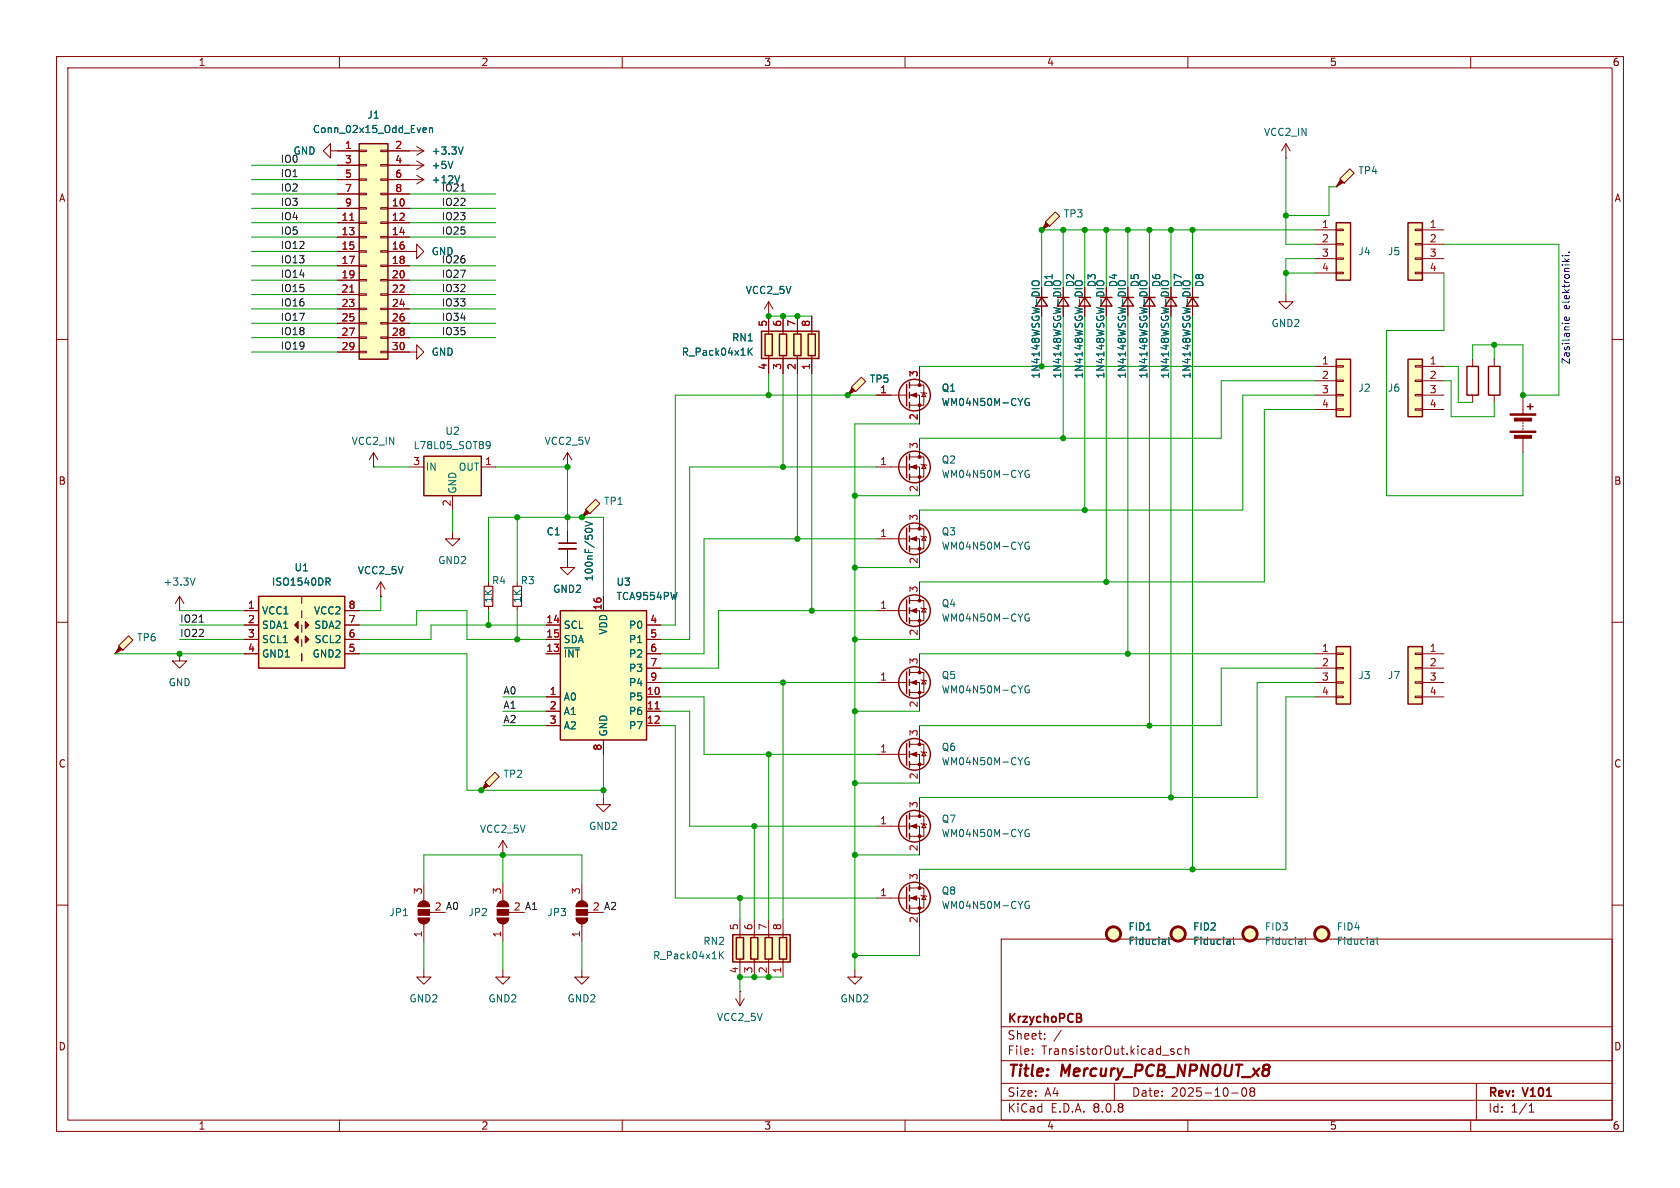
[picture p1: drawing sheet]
<svg xmlns="http://www.w3.org/2000/svg" width="297mm" height="210mm" viewBox="0 0 297 210" stroke-linecap="round" stroke-linejoin="round" font-family="sans-serif">
<g fill="none" stroke="#840000" stroke-width=".18">
<path d="M10 10h277v190h-277zM12 12h273v186h-273zM60 10v2M110 10v2M160 10v2M210 10v2M260 10v2M58.4 26.7v-1.3l-1.3 1.3 1.3 1.2v-1.2h1.3M72.4 31.8h2.5M73.7 31l1.2 .8M74.9 31.8l-1.2 .7M72.4 44.5h1.3v1.2l1.2-1.2-1.2-1.3v1.3"/>
<path d="M10 60h2M72.4 62.2h1.3v-1.2l1.2 1.2-1.2 1.3v-1.3M285 60h2M10 110h2M285 110h2M88.2 159.6a1.02 1.02 0 0 1 1.1-.3 1.02 1.02 0 0 1 .6 1h-2zM88.9 151.1h.1M88.9 148.6v2.5M88.9 156.2v3.1M88.9 148.6l-.8 1.3M88.9 148.6l.8 1.3M10 160h2"/>
<path d="M87.9 162.3h2a1.02 1.02 0 0 1-1 1 1.02 1.02 0 0 1-1-1zM88.9 163.3v3.1M89.9 161.3h.3M177 166h108v32h-108zM285 160h2M60 198v2M110 198v2M160 198v2M177 194.5h108M177 191.5h108M177 187.5h108M177 181.5h108"/>
<path d="M182.5 186.3v.1M182.5 185.5v.1M184.7 183.6v.1M184.7 182.8v.1M187.6 182.1l-1.3 2M197 191.5v3M207.2 185.9l.3 .1 .1 .2-.2 .2h-.3M207.2 185.4l.3 .1M208.9 185.5l-.4-.1-.3 .3v.4l.1 .2h.6M209.5 185.5l.2-.1 .4 .1 .1 .9M209.5 184.9v1.5M210 198v2"/>
<path d="M217.7 193.2h1.2M219.7 192.4a.81 .81 0 0 0 .3 1.4l.2-.1 .2-.5-.2-.8M221 192.4v.3l.2 .2M221.2 192.9l-.2 .3v.5l.2 .1 .5-.1 .1-.2-.1-.4-.2-.2M221.2 192.9h.3M221.7 192.4l.1 .3-.3 .2M260 198v2M261 191.5v6.5M270.3 196.6h.9M270.3 195.5l.4-.4v1.5"/>
</g>
<g fill="#840000" stroke="#840000" stroke-width=".18">
<path d="M87.9 162.3h2a1.02 1.02 0 0 1-1 1 1.02 1.02 0 0 1-1-1z"/>
<path d="M87.9 160.8h2v1h-2z"/>
<path d="M88.2 159.6a1.02 1.02 0 0 1 1.1-.3 1.02 1.02 0 0 1 .6 1h-2z"/>
</g>
<path d="M183.1 52.6h2.1M184.1 52.6l1.1 1.5h-2.1zM186.9 52.6h2.1M188 52.6l1 1.5h-2.1zM190.8 52.6h2M191.8 52.6l1 1.5h-2zM198.4 52.6h2M199.4 52.6l1 1.5h-2z" fill="none" stroke="#840000" stroke-width=".25"/>
<path d="M81.3 31.1l-.5 1.2M182.5 49.8a.81 .81 0 0 1 1.2 .1 .43 .43 0 0 1-.4 .6h-.4a.42 .42 0 0 1-.4-.2 .42 .42 0 0 1 0-.5zM186.7 49.6h.4a.42 .42 0 0 1 .4 .5 .42 .42 0 0 1-.4 .4h-.4M190.5 49.6h.4a.42 .42 0 0 1 .5 .5 .42 .42 0 0 1-.5 .4h-.4M198.1 49.6h.4a.42 .42 0 0 1 .5 .5 .42 .42 0 0 1-.5 .4h-.4" fill="none" stroke="#006464" stroke-width=".18"/>
<path d="M150.5 68.5l1.8-1.8 .7 .7-1.7 1.8z" fill="#ffffc2"/>
<path d="M150.6 68.6l.5 .5-1.2 .8z" fill="#840000" stroke="#840000" stroke-width=".18"/>
<path d="M149.9 69.9h.1M150.5 68.5l1.8-1.8 .7 .7-1.7 1.8zM106.7 141v1.2h1.2l-1.2 1.3-1.3-1.3h1.3" fill="none" stroke="#840000" stroke-width=".18"/>
<path d="M85.7 138.3l1.8-1.8 .8 .8-1.8 1.8z" fill="#ffffc2"/>
<g fill="#840000" stroke="#840000" stroke-width=".18">
<path d="M85.9 138.4l.5 .5-1.3 .8z"/>
<path d="M161 108l1.1-.4v.7z"/>
<path d="M161 95.3l1.1-.4v.7z"/>
<path d="M161 82.6l1.1-.4v.7z"/>
<path d="M161 69.9l1.1-.4v.7z"/>
<circle cx="162.6" cy="109.7" r=".25"/>
<circle cx="162.6" cy="106.2" r=".25"/>
<circle cx="162.6" cy="97" r=".25"/>
<circle cx="162.6" cy="93.5" r=".25"/>
<circle cx="162.6" cy="84.3" r=".25"/>
<circle cx="162.6" cy="80.8" r=".25"/>
<circle cx="162.6" cy="71.6" r=".25"/>
<circle cx="162.6" cy="68.1" r=".25"/>
</g>
<g fill="none" stroke="#840000" stroke-width=".18">
<path d="M154.9 69.9h5.4M160.8 69.9h1.8v5M160.8 68.1h2.5v3.5h-2.5M162.6 64.8v3.3M162.6 77.5v3.3M162.8 69.3l.1 .2h.8l.1 .1M163.3 69.5l.4 .6h-.8zM154.9 95.3h5.4M154.9 82.6h5.4M160.8 95.3h1.8v5M160.8 93.5h2.5v3.5h-2.5M160.8 82.6h1.8v5"/>
<path d="M160.8 80.8h2.5v3.5h-2.5M162.6 90.2v3.3M162.8 94.7l.1 .2h.8l.1 .1M162.8 82l.1 .2h.8l.1 .1M163.3 94.9l.4 .6h-.8zM163.3 82.2l.4 .6h-.8zM154.9 108h5.4M160.8 108h1.8v5M160.8 106.2h2.5v3.5h-2.5M162.6 102.9v3.3M162.8 107.4l.1 .2h.8l.1 .1M163.3 107.6l.4 .6h-.8z"/>
<path d="M85.1 139.7h.1M85.7 138.3l1.8-1.8 .8 .8-1.8 1.8z"/>
</g>
<g fill="none" stroke="#840000" stroke-width=".25">
<path d="M160.3 67.9v3.9M160.8 67.6v1M160.8 69.3v1.1M160.8 71.1v1M160.3 80.6v3.9M160.3 93.3v3.9M160.8 80.3v1M160.8 82v1.1M160.8 83.8v1M160.8 93v1M160.8 94.7v1.1M160.8 96.5v1"/>
<path d="M160.3 106v3.9M160.8 105.7v1M160.8 107.4v1.1M160.8 109.2v1"/>
<circle cx="161.7" cy="69.8" r="2.79"/>
<circle cx="161.7" cy="82.5" r="2.79"/>
<circle cx="161.7" cy="95.2" r="2.79"/>
<circle cx="161.7" cy="107.9" r="2.79"/>
</g>
<path d="M181.9 70.5a.59 .59 0 0 0-.7 .6 .59 .59 0 0 0 .7 .5l.1-.4h-.3M181.9 83.2a.59 .59 0 0 0-.7 .6 .59 .59 0 0 0 .7 .5l.1-.4h-.3M181.9 95.9a.59 .59 0 0 0-.7 .6 .59 .59 0 0 0 .7 .5l.1-.4h-.3M181.9 108.6a.59 .59 0 0 0-.7 .6 .59 .59 0 0 0 .7 .5l.1-.4h-.3" fill="none" stroke="#006464" stroke-width=".18"/>
<path d="M248.9 39.4h2.6v10.1h-2.6z" fill="#ffffc2"/>
<g fill="none" stroke="#840000" stroke-width=".18">
<path d="M250.2 48.1h1.3v.3h-1.3zM250.2 45.6h1.3v.2h-1.3zM250.2 43.1h1.3v.2h-1.3zM250.2 40.5h1.3v.3h-1.3zM251.5 40.6h3.8M251.5 43.2h3.8M251.5 45.7h3.8M251.5 48.3h3.8M160.8 118.9h2.5v3.5h-2.5M162.6 115.6v3.3M154.9 133.4h5.4M154.9 120.7h5.4"/>
<path d="M160.8 133.4h1.8v5M160.8 131.6h2.5v3.5h-2.5M160.8 120.7h1.8v5M162.6 128.3v3.3M162.8 132.8l.1 .2h.8l.1 .1M162.8 120.1l.1 .2h.8l.1 .1M163.3 133l.4 .6h-.8zM163.3 120.3l.4 .6h-.8zM154.9 158.8h5.4M160.8 158.8h1.8v5M160.8 157h2.5v3.5h-2.5M162.6 153.7v3.3"/>
<path d="M162.8 158.2l.1 .2h.8l.1 .1M163.3 158.4l.4 .6h-.8z"/>
</g>
<g fill="none" stroke="#840000" stroke-width=".25">
<path d="M248.9 39.4h2.6v10.1h-2.6zM160.3 118.7v3.9M160.8 118.4v1M160.3 131.4v3.9M160.8 120.1v1.1M160.8 121.9v1M160.8 131.1v1M160.8 132.8v1.1M160.8 134.6v1M160.3 156.8v3.9M160.8 156.5v1M160.8 158.2v1.1"/>
<path d="M160.8 160v1"/>
<circle cx="161.7" cy="133.3" r="2.79"/>
<circle cx="161.7" cy="120.6" r="2.79"/>
<circle cx="161.7" cy="158.7" r="2.79"/>
</g>
<g fill="#ffffc2" stroke="#ffffc2" stroke-width=".18">
<circle cx="208.3" cy="165.1" r="1.27"/>
<circle cx="196.8" cy="165.1" r="1.27"/>
<circle cx="233.7" cy="165.1" r="1.27"/>
<circle cx="221" cy="165.1" r="1.27"/>
</g>
<g fill="none" stroke="#840000" stroke-width=".51">
<circle cx="196.8" cy="165.1" r="1.27"/>
<circle cx="208.3" cy="165.1" r="1.27"/>
<circle cx="221" cy="165.1" r="1.27"/>
<circle cx="233.7" cy="165.1" r="1.27"/>
</g>
<g fill="none" stroke="#006464" stroke-width=".18">
<path d="M181.9 134a.59 .59 0 0 0-.7 .6 .59 .59 0 0 0 .7 .5l.1-.4h-.3M181.9 121.3a.59 .59 0 0 0-.7 .6 .59 .59 0 0 0 .7 .5l.1-.4h-.3M181.9 159.4a.59 .59 0 0 0-.7 .6 .59 .59 0 0 0 .7 .5l.1-.4h-.3M206 166.2v.7M206 166.9h-.1M206 166.4l-.1 .1M206.6 165.7v1.1l.2 .1M217.4 166.2l.1 .7M217.5 166.9h-.2M217.5 166.4l-.2 .1M218.1 165.7v1.1l.1 .1M230.1 166.2l.1 .7"/>
<path d="M230.2 166.9h-.2M230.2 166.4l-.2 .1M230.8 165.7v1.1l.1 .1M242.8 166.2l.1 .7M242.9 166.9h-.2M242.9 166.4l-.2 .1M243.5 165.7v1.1l.1 .1"/>
</g>
<g fill="#840000" stroke="#840000" stroke-width=".18">
<path d="M161 133.4l1.1-.4v.7z"/>
<path d="M161 158.8l1.1-.4v.7z"/>
<path d="M161 120.7l1.1-.4v.7z"/>
<circle cx="162.6" cy="135.1" r=".25"/>
<circle cx="162.6" cy="131.6" r=".25"/>
<circle cx="162.6" cy="160.5" r=".25"/>
<circle cx="162.6" cy="157" r=".25"/>
<circle cx="162.6" cy="122.4" r=".25"/>
<circle cx="162.6" cy="118.9" r=".25"/>
</g>
<path d="M129.5 165.2h10.2v4.9h-10.2z" fill="#ffffc2"/>
<g fill="none" stroke="#840000" stroke-width=".25">
<path d="M160.3 144.1v3.9M160.8 143.8v1M160.8 145.5v1.1M160.8 147.3v1M129.5 165.2h10.2v4.9h-10.2zM130.2 165.7h1.2v3.8h-1.2zM132.7 165.7h1.3v3.8h-1.3zM135.3 165.7h1.2v3.8h-1.2zM137.8 165.7h1.3v3.8h-1.3z"/>
<circle cx="161.7" cy="146" r="2.79"/>
</g>
<g fill="none" stroke="#840000" stroke-width=".18">
<path d="M154.9 146.1h5.4M160.8 146.1h1.8v5M160.8 144.3h2.5v3.5h-2.5M162.6 141v3.3M162.8 145.5l.1 .2h.8l.1 .1M163.3 145.7l.4 .6h-.8zM130 176.5l.8 1.3M130.8 175.3h.1M130.8 162.6v3.1M130.8 169.5v3.2M130.8 175.3v2.5M131.6 176.5l-.8 1.3"/>
<path d="M133.3 162.6v3.1M133.3 169.5v3.2M135.9 162.6v3.1M135.9 169.5v3.2M138.4 162.6v3.1M138.4 169.5v3.2"/>
</g>
<path d="M181.9 146.7a.59 .59 0 0 0-.7 .6 .59 .59 0 0 0 .7 .5l.1-.4h-.3M127.2 168.2v1.3M127.4 168.8l.5 .7M127.9 168.2l-.7 .7" fill="none" stroke="#006464" stroke-width=".18"/>
<g fill="#840000" stroke="#840000" stroke-width=".18">
<path d="M161 146.1l1.1-.4v.7z"/>
<circle cx="162.6" cy="147.8" r=".25"/>
<circle cx="162.6" cy="144.3" r=".25"/>
</g>
<path d="M236.2 114.3h2.6v10.2h-2.6z" fill="#ffffc2"/>
<path d="M232.4 115.6h3.8M232.4 118.1h3.8M236.2 118h1.3v.2h-1.3zM236.2 115.4h1.3v.3h-1.3zM232.4 120.7h3.8M232.4 123.2h3.8M236.2 123.1h1.3v.2h-1.3zM236.2 120.5h1.3v.3h-1.3z" fill="none" stroke="#840000" stroke-width=".18"/>
<path d="M236.2 114.3h2.6v10.2h-2.6z" fill="none" stroke="#840000" stroke-width=".25"/>
<path d="M248.9 114.3h2.6v10.2h-2.6z" fill="#ffffc2"/>
<path d="M72.4 29.2h2.5M73.7 28.4l1.2 .8M74.9 29.2l-1.2 .8M250.2 118h1.3v.2h-1.3zM250.2 115.4h1.3v.3h-1.3zM251.5 115.6h3.8M251.5 118.1h3.8M250.2 123.1h1.3v.2h-1.3zM250.2 120.5h1.3v.3h-1.3zM251.5 120.7h3.8M251.5 123.2h3.8" fill="none" stroke="#840000" stroke-width=".18"/>
<path d="M248.9 114.3h2.6v10.2h-2.6z" fill="none" stroke="#840000" stroke-width=".25"/>
<path d="M80.1 28.5l-.5 1.3" fill="none" stroke="#006464" stroke-width=".18"/>
<path d="M134.6 58.5h10.2v4.9h-10.2z" fill="#ffffc2"/>
<path d="M134.6 58.5h10.2v4.9h-10.2zM135.3 59.1h1.2v3.8h-1.2zM137.8 59.1h1.3v3.8h-1.3zM140.3 59.1h1.3v3.8h-1.3zM142.9 59.1h1.2v3.8h-1.2z" fill="none" stroke="#840000" stroke-width=".25"/>
<g fill="none" stroke="#840000" stroke-width=".18">
<path d="M72.4 26.7h2.5M73.7 25.9l1.2 .8M74.9 26.7l-1.2 .7M135.9 55.9h.1M135.9 53.3v5.8M135.9 53.3l-.8 1.3M135.9 53.3l.8 1.3M138.4 55.9v3.2M141 55.9v3.2M143.5 55.9v3.2M135.9 62.9v3.1M138.4 62.9v3.1"/>
<path d="M141 62.9v3.1M143.5 62.9v3.1M74.2 159.6a1.02 1.02 0 0 1 1.1-.3 1.02 1.02 0 0 1 .6 1h-2zM74.9 156.2v3.1M73.9 162.3h2a1.02 1.02 0 0 1-1 1 1.02 1.02 0 0 1-1-1zM74.9 171.5v1.2h1.3l-1.3 1.3-1.2-1.3h1.2M74.9 163.3v3.1M75.9 161.3h.3M88.9 171.5v1.2h1.3l-1.3 1.3-1.3-1.3h1.3"/>
</g>
<path d="M81.9 26l-.4 1.2M132.3 61.5v1.3M132.5 62.1l.5 .7M133 61.5l-.7 .8" fill="none" stroke="#006464" stroke-width=".18"/>
<g fill="#840000" stroke="#840000" stroke-width=".18">
<path d="M73.9 162.3h2a1.02 1.02 0 0 1-1 1 1.02 1.02 0 0 1-1-1z"/>
<path d="M73.9 160.8h2v1h-2z"/>
<path d="M74.2 159.6a1.02 1.02 0 0 1 1.1-.3 1.02 1.02 0 0 1 .6 1h-2z"/>
</g>
<path d="M236.2 63.5h2.6v10.2h-2.6z" fill="#ffffc2"/>
<path d="M232.4 64.8h3.8M232.4 67.3h3.8M232.4 69.9h3.8M232.4 72.4h3.8M236.2 72.3h1.3v.2h-1.3zM236.2 69.7h1.3v.3h-1.3zM236.2 67.2h1.3v.2h-1.3zM236.2 64.6h1.3v.3h-1.3z" fill="none" stroke="#840000" stroke-width=".18"/>
<path d="M236.2 63.5h2.6v10.2h-2.6z" fill="none" stroke="#840000" stroke-width=".25"/>
<path d="M236.9 31.6l1.7-1.8 .8 .8-1.8 1.8z" fill="#ffffc2"/>
<g fill="#840000" stroke="#840000" stroke-width=".18">
<path d="M237 31.8l.5 .5-1.3 .7z"/>
<path d="M267 76.2h4.5v.3h-4.5z"/>
<path d="M267 73.2h4.5v.2h-4.5z"/>
<path d="M267.7 77h3.1v.5h-3.1z"/>
<path d="M267.7 73.9h3.1v.5h-3.1z"/>
</g>
<path d="M236.2 33h.1M236.9 31.6l1.7-1.8 .8 .8-1.8 1.8zM269.2 69.9v3.3M269.2 74.7v.2M269.2 75.2v.2M269.2 75.7v.2M269.2 77.5v2.5M151.1 171.5v1.2h1.3l-1.3 1.3-1.2-1.3h1.2" fill="none" stroke="#840000" stroke-width=".18"/>
<path d="M270 71.9h1M270.5 71.4v1" fill="none" stroke="#840000" stroke-width=".25"/>
<path d="M99.1 108h15.2v22.8h-15.2z" fill="#ffffc2"/>
<path d="M259.3 64.8h2.1v5.1h-2.1zM263.1 64.8h2.1v5.1h-2.1zM99.1 108h15.2v22.8h-15.2z" fill="none" stroke="#840000" stroke-width=".25"/>
<g fill="none" stroke="#840000" stroke-width=".18">
<path d="M227.3 52.1v1.2h1.3l-1.3 1.3-1.2-1.3h1.2M260.3 63.5v1.3M260.3 69.9v1.2M264.2 63.5v1.3M264.2 69.9v1.2M96.5 115.6h2.6M96.5 110.5h2.6M96.5 113h2.6M106.7 105.4v2.6M114.3 115.6h2.5M114.3 110.5h2.5M114.3 113h2.5"/>
<path d="M114.3 118.1h2.5M96.5 123.2h2.6M96.5 125.7h2.6M96.5 128.3h2.6M106.7 130.8v2.6M114.3 123.2h2.5M114.3 125.7h2.5M114.3 128.3h2.5M114.3 120.7h2.5M102.1 159.6a1.02 1.02 0 0 1 1.2-.3 1.02 1.02 0 0 1 .6 1h-2zM102.9 156.2v3.1M101.9 162.3h2a1.02 1.02 0 0 1-1 1 1.02 1.02 0 0 1-1-1z"/>
<path d="M102.9 171.5v1.2h1.2l-1.2 1.3-1.3-1.3h1.3M102.9 163.3v3.1M103.9 161.3h.2"/>
</g>
<path d="M115.8 125.3h.7" fill="none" stroke="#a90000" stroke-width=".18"/>
<g fill="#840000" stroke="#840000" stroke-width=".18">
<path d="M101.9 162.3h2a1.02 1.02 0 0 1-1 1 1.02 1.02 0 0 1-1-1z"/>
<path d="M101.9 160.8h2v1h-2z"/>
<path d="M102.1 159.6a1.02 1.02 0 0 1 1.2-.3 1.02 1.02 0 0 1 .6 1h-2z"/>
</g>
<path d="M248.9 63.5h2.6v10.2h-2.6z" fill="#ffffc2"/>
<path d="M250.2 72.3h1.3v.2h-1.3zM250.2 69.7h1.3v.3h-1.3zM250.2 67.2h1.3v.2h-1.3zM250.2 64.6h1.3v.3h-1.3zM251.5 64.8h3.8M251.5 67.3h3.8M251.5 69.9h3.8M251.5 72.4h3.8M100.3 99.1v1.2h1.3l-1.3 1.3-1.2-1.3h1.2" fill="none" stroke="#840000" stroke-width=".18"/>
<path d="M248.9 63.5h2.6v10.2h-2.6z" fill="none" stroke="#840000" stroke-width=".25"/>
<path d="M236.2 39.4h2.6v10.1h-2.6z" fill="#ffffc2"/>
<path d="M232.4 40.6h3.8M232.4 43.2h3.8M232.4 45.7h3.8M232.4 48.3h3.8M236.2 48.1h1.3v.3h-1.3zM236.2 45.6h1.3v.2h-1.3zM236.2 43.1h1.3v.2h-1.3zM236.2 40.5h1.3v.3h-1.3z" fill="none" stroke="#840000" stroke-width=".18"/>
<path d="M236.2 39.4h2.6v10.1h-2.6z" fill="none" stroke="#840000" stroke-width=".25"/>
<path d="M103.5 90l1.8-1.7 .7 .7-1.7 1.8z" fill="#ffffc2"/>
<path d="M103.6 90.2l.5 .5-1.2 .7z" fill="#840000" stroke="#840000" stroke-width=".18"/>
<path d="M100.3 82.6h.1M100.3 80l-.7 1.3M100.3 80v2.6M100.3 94v2M100.3 97v2.1M100.3 80l.8 1.3M102.9 91.4h.1M103.5 90l1.8-1.7 .7 .7-1.7 1.8z" fill="none" stroke="#840000" stroke-width=".18"/>
<path d="M98.8 97h3.1" fill="none" stroke="#840000" stroke-width=".33"/>
<path d="M98.8 96h3.1" fill="none" stroke="#840000" stroke-width=".3"/>
<path d="M103.4 93.7a.79 .79 0 0 1 1.3 0M103.4 92.2l1.3 .4-1.3 .4" fill="none" stroke="#006464" stroke-width=".18"/>
<path d="M74.9 80.6h10.2v7h-10.2z" fill="#ffffc2"/>
<path d="M74.9 80.6h10.2v7h-10.2z" fill="none" stroke="#840000" stroke-width=".25"/>
<path d="M72.4 82.6h2.5M80 87.6v2.6M85.1 82.6h2.5" fill="none" stroke="#840000" stroke-width=".18"/>
<path d="M86 78.2l.2-.2 .4 .2a.84 .84 0 0 1-.3 1.1h-.2M86.7 78.6l-.3 .2-.4-.1" fill="none" stroke="#006464" stroke-width=".18"/>
<path d="M63.5 25.4h5.1v38.1h-5.1z" fill="#ffffc2"/>
<g fill="none" stroke="#840000" stroke-width=".18">
<path d="M59.7 26.7h3.8M59.7 36.8h3.8M59.7 39.4h3.8M59.7 29.2h3.8M59.7 31.8h3.8M59.7 34.3h3.8M63.5 39.2h1.3v.3h-1.3zM63.5 36.7h1.3v.3h-1.3zM63.5 34.2h1.3v.2h-1.3zM63.5 31.6h1.3v.3h-1.3zM63.5 29.1h1.3v.2h-1.3zM63.5 26.5h1.3v.3h-1.3z"/>
<path d="M67.3 39.2h1.3v.3h-1.3zM67.3 36.7h1.3v.3h-1.3zM67.3 34.2h1.3v.2h-1.3zM67.3 31.6h1.3v.3h-1.3zM67.3 29.1h1.3v.2h-1.3zM67.3 26.5h1.3v.3h-1.3zM68.6 26.7h3.8M68.6 36.8h3.8M68.6 39.4h3.8M68.6 29.2h3.8M68.6 31.8h3.8M68.6 34.3h3.8"/>
<path d="M59.7 41.9h3.8M59.7 44.5h3.8M59.7 47h3.8M59.7 49.5h3.8M59.7 52.1h3.8M59.7 54.6h3.8M59.7 57.2h3.8M59.7 59.7h3.8M63.5 59.6h1.3v.2h-1.3zM63.5 57h1.3v.3h-1.3zM63.5 54.5h1.3v.2h-1.3zM63.5 51.9h1.3v.3h-1.3z"/>
<path d="M63.5 49.4h1.3v.3h-1.3zM63.5 46.9h1.3v.2h-1.3zM63.5 44.3h1.3v.3h-1.3zM63.5 41.8h1.3v.2h-1.3zM67.3 59.6h1.3v.2h-1.3zM67.3 57h1.3v.3h-1.3zM67.3 54.5h1.3v.2h-1.3zM67.3 51.9h1.3v.3h-1.3zM67.3 49.4h1.3v.3h-1.3zM67.3 46.9h1.3v.2h-1.3zM67.3 44.3h1.3v.3h-1.3zM67.3 41.8h1.3v.2h-1.3z"/>
<path d="M68.6 41.9h3.8M68.6 44.5h3.8M68.6 47h3.8M68.6 49.5h3.8M68.6 52.1h3.8M68.6 54.6h3.8M68.6 57.2h3.8M68.6 59.7h3.8M59.7 62.2h3.8M63.5 62.1h1.3v.3h-1.3zM67.3 62.1h1.3v.3h-1.3zM68.6 62.2h3.8"/>
<path d="M66 82.6h.1M66 80l-.7 1.3M66 80v2.6M66 80l.8 1.3M80 94v1.3h1.3l-1.3 1.2-1.3-1.2h1.3M67.3 105.4h.1M67.3 102.9l-.8 1.2M67.3 102.9v2.5M67.3 102.9l.8 1.2"/>
</g>
<path d="M63.5 25.4h5.1v38.1h-5.1z" fill="none" stroke="#840000" stroke-width=".25"/>
<path d="M61.8 39h.8M61.8 51.7h.8" fill="none" stroke="#a90000" stroke-width=".18"/>
<path d="M75 22.6l.3 .1 .1 .2-.6 .1M75.3 23.4h-.3M75.9 22.7l.2-.1 .3 .1 .1 .7M75.9 22.6v.8" fill="none" stroke="#006464" stroke-width=".18"/>
<path d="M45.7 105.4h15.3v12.7h-15.3z" fill="#ffffc2"/>
<path d="M45.7 105.4h15.3v12.7h-15.3z" fill="none" stroke="#840000" stroke-width=".25"/>
<g fill="none" stroke="#840000" stroke-width=".18">
<path d="M31.7 115.6v1.2h1.3l-1.3 1.3-1.2-1.3h1.2M43.2 108h2.5M43.2 110.5h2.5M43.2 113h2.5M43.2 115.6h2.5M53.3 115.6v1.2zM53.3 105.4v1.3M53.3 108v1.2M53.3 110.5v1.3M53.3 113v1.3M61 108h2.5M61 110.5h2.5"/>
<path d="M61 113h2.5M61 115.6h2.5"/>
</g>
<g fill="#840000" stroke="#840000" stroke-width=".18">
<path d="M52.1 110.5l.6-.6v1.2z"/>
<path d="M54 112.4l.6 .6-.6 .7z"/>
<path d="M54 109.9l.6 .6-.6 .6z"/>
<path d="M52.1 113l.6-.6v1.3z"/>
</g>
<path d="M57.6 102.2h.5l.3 .2-.2 .4h-.6M57.9 102.8l.5 .6" fill="none" stroke="#006464" stroke-width=".18"/>
<path d="M21 114.2l1.7-1.8 .8 .8-1.8 1.7z" fill="#ffffc2"/>
<path d="M21.1 114.3l.5 .5-1.3 .8z" fill="#840000" stroke="#840000" stroke-width=".18"/>
<g fill="none" stroke="#840000" stroke-width=".18">
<path d="M227.3 27.9h.1M227.3 25.4l-.7 1.3M227.3 25.4v2.5M227.3 25.4l.8 1.3M20.3 115.6h.1M21 114.2l1.7-1.8 .8 .8-1.8 1.7zM31.7 105.4l-.7 1.3M31.7 105.4v2.6M31.7 105.4l.8 1.3M86.4 102.9v.7M86.4 107.2v.8M91.4 102.9v.7"/>
<path d="M91.4 107.2v.8"/>
</g>
<path d="M34.5 102.2l-.5 1.2" fill="none" stroke="#006464" stroke-width=".18"/>
<path d="M85.6 103.6h1.5v3.6h-1.5zM90.7 103.6h1.5v3.6h-1.5z" fill="none" stroke="#840000" stroke-width=".2"/>
<path d="M184.8 39.2l1.8-1.7 .7 .7-1.8 1.8z" fill="#ffffc2"/>
<path d="M184.9 39.4l.5 .5-1.3 .7z" fill="#840000" stroke="#840000" stroke-width=".18"/>
<g fill="none" stroke="#840000" stroke-width=".18">
<path d="M59.7 26.7h3.8M59.7 36.8h3.8M59.7 39.4h3.8M59.7 29.2h3.8M59.7 31.8h3.8M59.7 34.3h3.8M68.6 26.7h3.8M68.6 36.8h3.8M68.6 39.4h3.8M68.6 29.2h3.8M68.6 31.8h3.8M68.6 34.3h3.8"/>
<path d="M184.8 39.2l1.8-1.7 .7 .7-1.8 1.8zM59.7 41.9h3.8M59.7 44.5h3.8M59.7 47h3.8M59.7 49.5h3.8M59.7 52.1h3.8M59.7 54.6h3.8M59.7 57.2h3.8M59.7 59.7h3.8M68.6 41.9h3.8M68.6 44.5h3.8M68.6 47h3.8"/>
<path d="M68.6 49.5h3.8M68.6 52.1h3.8M68.6 54.6h3.8M68.6 57.2h3.8M68.6 59.7h3.8M135.9 55.9h.1M135.9 55.9v2.5M138.4 55.9v2.5M141 55.9v2.5M143.5 55.9v2.5M184.1 40.6h.1M59.7 62.2h3.8"/>
<path d="M68.6 62.2h3.8M135.9 63.5v2.5M138.4 63.5v2.5M141 63.5v2.5M143.5 63.5v2.5M149.9 69.9h.1M154.9 69.9h2.6M162.6 64.8v2.5M162.6 72.4v2.5M100.3 94v2M100.3 97v2.1M43.2 115.6h2.5"/>
<path d="M43.2 110.5h2.5M43.2 113h2.5M43.2 108h2.5M61 115.6h2.5M61 110.5h2.5M61 113h2.5M61 108h2.5M67.3 105.4h.1M96.5 115.6h2.6M96.5 110.5h2.6M96.5 113h2.6M106.7 105.4v2.6"/>
<path d="M114.3 115.6h2.5M114.3 110.5h2.5M114.3 113h2.5M114.3 118.1h2.5M96.5 123.2h2.6M96.5 125.7h2.6M96.5 128.3h2.6M106.7 130.8v2.6M114.3 123.2h2.5M114.3 125.7h2.5M114.3 128.3h2.5M114.3 120.7h2.5"/>
</g>
<path d="M194.6 52.6h2M195.6 52.6l1 1.5h-2zM202.2 52.6h2M203.2 52.6l1 1.5h-2zM206 52.6h2M207 52.6l1 1.5h-2zM209.8 52.6h2M210.8 52.6l1 1.5h-2z" fill="none" stroke="#840000" stroke-width=".25"/>
<g fill="none" stroke="#006464" stroke-width=".18">
<path d="M75 22.6l.3 .1 .1 .2-.6 .1M75.3 23.4h-.3M75.9 22.7l.2-.1 .3 .1 .1 .7M75.9 22.6v.8M80.1 28.5l-.5 1.3M81.3 31.1l-.5 1.2M81.9 26l-.4 1.2M182.5 49.8a.81 .81 0 0 1 1.2 .1 .43 .43 0 0 1-.4 .6h-.4a.42 .42 0 0 1-.4-.2 .42 .42 0 0 1 0-.5zM186.7 49.6h.4a.42 .42 0 0 1 .4 .5 .42 .42 0 0 1-.4 .4h-.4M190.5 49.6h.4a.42 .42 0 0 1 .5 .5 .42 .42 0 0 1-.5 .4h-.4M194.3 49.6h.4a.42 .42 0 0 1 .5 .5 .42 .42 0 0 1-.5 .4h-.4M198.1 49.6h.4a.42 .42 0 0 1 .5 .5 .42 .42 0 0 1-.5 .4h-.4"/>
<path d="M201.9 49.6h.4a.42 .42 0 0 1 .5 .5 .42 .42 0 0 1-.5 .4h-.4M205.7 49.6h.5a.42 .42 0 0 1 .4 .5 .42 .42 0 0 1-.4 .4h-.5M209.5 49.6h.5a.42 .42 0 0 1 .4 .5 .42 .42 0 0 1-.4 .4h-.5M132.3 61.5v1.3M132.5 62.1l.5 .7M133 61.5l-.7 .8M181.9 70.5a.59 .59 0 0 0-.7 .6 .59 .59 0 0 0 .7 .5l.1-.4h-.3M103.4 93.7a.79 .79 0 0 1 1.3 0M103.4 92.2l1.3 .4-1.3 .4M57.6 102.2h.5l.3 .2-.2 .4h-.6M57.9 102.8l.5 .6M206 166.2v.7"/>
<path d="M206 166.9h-.1M206 166.4l-.1 .1M206.6 165.7v1.1l.2 .1M217.4 166.2l.1 .7M217.5 166.9h-.2M217.5 166.4l-.2 .1M218.1 165.7v1.1l.1 .1"/>
</g>
<path d="M81.5 33.8h.7M35.2 110h.8" fill="none" stroke="#0f0f0f" stroke-width=".18"/>
<path d="M276.2 45.2h.1M276.6 45.7l.5 .5M276.6 45.2h.8M277.3 44.6h.1M277.4 56.1v.3l-.1 .2h-.6v-.5l.2-.1 .1 .6M277.4 45.7l-.4 .4" fill="none" stroke="#0000c2" stroke-width=".18"/>
<g fill="none" stroke="#009600" stroke-width=".18">
<path d="M44.4 29.2h15.3M44.4 34.3h15.3M44.4 39.4h15.3M44.4 31.8h15.3M44.4 36.8h15.3M72.4 34.3h15.2M72.4 39.4h15.2M72.4 36.8h15.2M227.3 27.9v15.3h5.1M236.2 33h-1.3v5.1h-7.6M44.4 41.9h15.3M44.4 49.5h15.3"/>
<path d="M44.4 44.5h15.3M44.4 47h15.3M44.4 59.7h15.3M44.4 57.2h15.3M44.4 52.1h15.3M44.4 54.6h15.3M72.4 41.9h15.2M72.4 49.5h15.2M72.4 47h15.2M72.4 59.7h15.2M72.4 57.2h15.2M72.4 52.1h15.2"/>
<path d="M72.4 54.6h15.2M135.9 55.9h7.6M184.1 55.9v8.9M188 40.6v10.2M188 55.9v21.6M191.8 40.6v10.2M191.8 55.9v34.3M195.6 40.6v10.2M195.6 55.9v47M199.4 40.6v10.2M199.4 55.9v59.7M203.2 40.6v10.2"/>
<path d="M203.2 55.9v72.4M207 40.6v10.2M207 55.9v85.1M210.8 40.6v10.2M210.8 55.9v97.8M227.3 48.3h5.1M232.4 40.6h-48.3v10.2M232.4 45.7h-5.1v6.4M255.3 43.2h20.3v26.7h-6.4v-8.9h-8.9v2.5M255.3 48.3v10.1h-10.2v29.2h24.1v-7.6M44.4 62.2h15.3M135.9 66v3.9"/>
<path d="M138.4 66v16.6M141 66v29.3M143.5 66v42M154.9 69.9h-35.5v40.6h-2.6M162.6 74.9h-11.5v96.6M162.6 64.8h69.8M232.4 69.9h-12.7v20.3h-57.1M232.4 67.3h-16.5v10.2h-53.3M232.4 72.4h-8.9v30.5h-60.9M255.3 64.8h2.5v6.3h2.5M255.3 67.3h1.2v6.4h7.7v-2.6M264.2 61v2.5"/>
<path d="M66 82.6h6.4M80 90.2v3.8M87.6 82.6h12.7v11.4M91.4 91.4v11.5M151.1 87.6h11.5M154.9 82.6h-33v30.4h-5.1M154.9 95.3h-30.4v20.3h-7.7M20.3 115.6h22.9M31.7 110.5h11.5M31.7 108h11.5M31.7 113h11.5M63.5 115.6h19v24.1h24.2"/>
<path d="M63.5 110.5h10.2v-2.5h8.8v5h14M67.3 105.4v2.6h-3.8M86.4 102.9v-11.5h20.3v14M86.4 108v2.5M91.4 108v5M96.5 110.5h-20.3v2.5h-12.7M151.1 113h11.5M151.1 100.3h11.5M154.9 108h-27.9v10.1h-10.2M162.6 115.6h69.8M232.4 118.1h-16.5v10.2h-53.3M88.9 128.3h7.6"/>
<path d="M88.9 125.7h7.6M88.9 123.2h7.6M106.7 133.4v7.6M116.8 120.7h38.1M116.8 128.3h2.6v30.5h35.5M116.8 125.7h5.1v20.4h33M116.8 123.2h7.7v10.2h30.4M135.9 133.4v29.2M138.4 120.7v41.9M151.1 125.7h11.5M151.1 138.4h11.5M232.4 120.7h-10.2v20.3h-59.6"/>
<path d="M232.4 123.2h-5.1v30.5h-64.7M74.9 156.2v-5.1h28v5.1M88.9 151.1v5.1M130.8 158.8v3.8M133.3 146.1v16.5M151.1 151.1h11.5M74.9 166.4v5.1M88.9 166.4v5.1M102.9 166.4v5.1M138.4 172.7h-7.6v2.6M162.6 163.8v5.1h-11.5"/>
</g>
<path d="M61.8 39h.8M61.8 51.7h.8M115.8 125.3h.7" fill="none" stroke="#a90000" stroke-width=".18"/>
<g fill="#009600" stroke="#009600" stroke-width=".18">
<circle cx="133.3" cy="172.7" r=".46"/>
<circle cx="130.8" cy="172.7" r=".46"/>
<circle cx="133.3" cy="146.1" r=".46"/>
<circle cx="151.1" cy="125.7" r=".46"/>
<circle cx="151.1" cy="151.1" r=".46"/>
<circle cx="151.1" cy="138.4" r=".46"/>
<circle cx="151.1" cy="168.9" r=".46"/>
<circle cx="135.9" cy="172.7" r=".46"/>
<circle cx="138.4" cy="120.7" r=".46"/>
<circle cx="135.9" cy="133.4" r=".46"/>
<circle cx="130.8" cy="158.8" r=".46"/>
<circle cx="106.7" cy="139.7" r=".46"/>
<circle cx="85.1" cy="139.7" r=".46"/>
<circle cx="88.9" cy="151.1" r=".46"/>
<circle cx="135.9" cy="69.9" r=".46"/>
<circle cx="138.4" cy="82.6" r=".46"/>
<circle cx="102.9" cy="91.4" r=".46"/>
<circle cx="100.3" cy="82.6" r=".46"/>
<circle cx="100.3" cy="91.4" r=".46"/>
<circle cx="91.4" cy="91.4" r=".46"/>
<circle cx="135.9" cy="55.9" r=".46"/>
<circle cx="138.4" cy="55.9" r=".46"/>
<circle cx="91.4" cy="113" r=".46"/>
<circle cx="31.7" cy="115.6" r=".46"/>
<circle cx="86.4" cy="110.5" r=".46"/>
<circle cx="203.2" cy="40.6" r=".46"/>
<circle cx="207" cy="40.6" r=".46"/>
<circle cx="210.8" cy="40.6" r=".46"/>
<circle cx="195.6" cy="40.6" r=".46"/>
<circle cx="199.4" cy="40.6" r=".46"/>
<circle cx="141" cy="95.3" r=".46"/>
<circle cx="188" cy="40.6" r=".46"/>
<circle cx="184.1" cy="40.6" r=".46"/>
<circle cx="191.8" cy="40.6" r=".46"/>
<circle cx="143.5" cy="108" r=".46"/>
<circle cx="151.1" cy="113" r=".46"/>
<circle cx="151.1" cy="100.3" r=".46"/>
<circle cx="151.1" cy="87.6" r=".46"/>
<circle cx="149.9" cy="69.9" r=".46"/>
<circle cx="141" cy="55.9" r=".46"/>
<circle cx="188" cy="77.5" r=".46"/>
<circle cx="203.2" cy="128.3" r=".46"/>
<circle cx="191.8" cy="90.2" r=".46"/>
<circle cx="199.4" cy="115.6" r=".46"/>
<circle cx="195.6" cy="102.9" r=".46"/>
<circle cx="207" cy="141" r=".46"/>
<circle cx="210.8" cy="153.7" r=".46"/>
<circle cx="227.3" cy="48.3" r=".46"/>
<circle cx="227.3" cy="38.1" r=".46"/>
<circle cx="269.2" cy="69.9" r=".46"/>
<circle cx="264.2" cy="61" r=".46"/>
</g>
<g font-size="2.8" fill="#840000">
<text x="178" y="190.9">Title:</text>
<text x="187.7" y="190.9">Mercury_PCB_NPNOUT_x8</text>
</g>
<g font-size="2.1" fill="#840000">
<text x="178" y="184">Sheet:</text>
<text x="178" y="181.2">KrzychoPCB</text>
<text x="178" y="186.7">File:</text>
<text x="184.1" y="186.7">TransistorOut.kicad_sch</text>
<text x="178" y="196.9">KiCad</text>
<text x="178" y="194.1">Size:</text>
<text x="184.7" y="194.1">A4</text>
<text x="185.7" y="196.9">E.D.A.</text>
<text x="193.3" y="196.9">8.0.8</text>
<text x="200" y="194.1">Date:</text>
<text x="207" y="194.1">2025-10-08</text>
<text x="263" y="194.3">Rev:</text>
<text x="263" y="196.9">Id:</text>
<text x="267.1" y="196.9">1/1</text>
<text x="269.4" y="194.3">V101</text>
</g>
<g font-size="1.8" fill="#840000">
<text x="35" y="11.9">1</text>
<text x="85" y="11.9">2</text>
<text x="135" y="11.9">3</text>
<text x="185" y="11.9">4</text>
<text x="235" y="11.9">5</text>
<text x="285" y="11.9">6</text>
<text x="10.3" y="35.9">A</text>
<text x="285.3" y="35.9">A</text>
<text x="187.8" y="67" transform="rotate(-90 187.8 67)">1N4148WSGW-DIO</text>
<text x="191.6" y="67" transform="rotate(-90 191.6 67)">1N4148WSGW-DIO</text>
<text x="195.4" y="67" transform="rotate(-90 195.4 67)">1N4148WSGW-DIO</text>
<text x="199.2" y="67" transform="rotate(-90 199.2 67)">1N4148WSGW-DIO</text>
<text x="203" y="67" transform="rotate(-90 203 67)">1N4148WSGW-DIO</text>
<text x="206.9" y="67" transform="rotate(-90 206.9 67)">1N4148WSGW-DIO</text>
<text x="210.7" y="67" transform="rotate(-90 210.7 67)">1N4148WSGW-DIO</text>
<text x="10.3" y="85.9">B</text>
<text x="285.3" y="85.9">B</text>
<text x="10.3" y="135.9">C</text>
<text x="285.3" y="135.9">C</text>
<text x="10.3" y="185.9">D</text>
<text x="285.3" y="185.9">D</text>
<text x="35" y="199.9">1</text>
<text x="85" y="199.9">2</text>
<text x="135" y="199.9">3</text>
<text x="185" y="199.9">4</text>
<text x="235" y="199.9">5</text>
<text x="285" y="199.9">6</text>
</g>
<g font-size="1.8" fill="#006464">
<text x="55.2" y="23.7">Conn_02x15_Odd_Even</text>
<text x="64.8" y="21.2">J1</text>
<text x="49.5" y="28.9">IO0</text>
<text x="51.8" y="27.5">GND</text>
<text x="76.2" y="27.5">+3.3V</text>
<text x="223.4" y="24.2">VCC2_IN</text>
<text x="76.2" y="30.1">+5V</text>
<text x="76.2" y="32.6">+12V</text>
<text x="78" y="33.9">IO21</text>
<text x="240" y="31">TP4</text>
<text x="188" y="38.6">TP3</text>
<text x="76.2" y="45.3">GND</text>
<text x="78" y="46.6">IO26</text>
<text x="240" y="45.3">J4</text>
<text x="245.3" y="45.3">J5</text>
<text x="131.7" y="52.2">VCC2_5V</text>
<text x="186.3" y="50.9" transform="rotate(-90 186.3 50.9)">D1</text>
<text x="190.1" y="50.9" transform="rotate(-90 190.1 50.9)">D2</text>
<text x="193.9" y="50.9" transform="rotate(-90 193.9 50.9)">D3</text>
<text x="197.7" y="50.9" transform="rotate(-90 197.7 50.9)">D4</text>
<text x="201.5" y="50.9" transform="rotate(-90 201.5 50.9)">D5</text>
<text x="205.3" y="50.9" transform="rotate(-90 205.3 50.9)">D6</text>
<text x="209.1" y="50.9" transform="rotate(-90 209.1 50.9)">D7</text>
<text x="213" y="50.9" transform="rotate(-90 213 50.9)">D8</text>
<text x="224.7" y="58">GND2</text>
<text x="76.2" y="63.1">GND</text>
<text x="120.4" y="63.1">R_Pack04x1K</text>
<text x="129.3" y="60.6">RN1</text>
<text x="153.7" y="67.9">TP5</text>
<text x="166.4" y="72">WM04N50M-CYG</text>
<text x="166.4" y="69.4">Q1</text>
<text x="240" y="69.4">J2</text>
<text x="245.3" y="69.4">J6</text>
<text x="78.6" y="77.1">U2</text>
<text x="62.1" y="78.8">VCC2_IN</text>
<text x="73" y="79.6">L78L05_SOT89</text>
<text x="75.2" y="83.4">IN</text>
<text x="81" y="83.4">OUT</text>
<text x="96.2" y="78.8">VCC2_5V</text>
<text x="166.4" y="82.1">Q2</text>
<text x="80.9" y="87.4" transform="rotate(-90 80.9 87.4)">GND</text>
<text x="106.7" y="89.4">TP1</text>
<text x="166.4" y="84.7">WM04N50M-CYG</text>
<text x="96.5" y="94.8">C1</text>
<text x="166.4" y="94.8">Q3</text>
<text x="52" y="101.2">U1</text>
<text x="63.2" y="101.7">VCC2_5V</text>
<text x="77.4" y="99.9">GND2</text>
<text x="166.4" y="97.4">WM04N50M-CYG</text>
<text x="28.8" y="103.7">+3.3V</text>
<text x="48" y="103.7">ISO1540DR</text>
<text x="86.9" y="103.5">R4</text>
<text x="87.2" y="106.7" transform="rotate(-90 87.2 106.7)">1K</text>
<text x="92" y="103.5">R3</text>
<text x="92.3" y="106.7" transform="rotate(-90 92.3 106.7)">1K</text>
<text x="97.7" y="105">GND2</text>
<text x="105" y="102.9" transform="rotate(-90 105 102.9)">100nF/50V</text>
<text x="108.9" y="103.7">U3</text>
<text x="108.9" y="106.3">TCA9554PW</text>
<text x="166.4" y="107.5">Q4</text>
<text x="24.1" y="113.6">TP6</text>
<text x="46.2" y="108.8">VCC1</text>
<text x="46.2" y="111.4">SDA1</text>
<text x="46.2" y="113.9">SCL1</text>
<text x="55.4" y="108.8">VCC2</text>
<text x="55.5" y="111.4">SDA2</text>
<text x="55.5" y="113.9">SCL2</text>
<text x="99.6" y="111.4">SCL</text>
<text x="99.6" y="113.9">SDA</text>
<text x="107.5" y="112.3" transform="rotate(-90 107.5 112.3)">VDD</text>
<text x="111.1" y="111.4">P0</text>
<text x="111.1" y="113.9">P1</text>
<text x="166.4" y="110.1">WM04N50M-CYG</text>
<text x="46.2" y="116.4">GND1</text>
<text x="55.2" y="116.4">GND2</text>
<text x="99.6" y="116.4">~{INT}</text>
<text x="111.1" y="116.4">P2</text>
<text x="111.1" y="119">P3</text>
<text x="29.7" y="121.5">GND</text>
<text x="99.6" y="124.1">A0</text>
<text x="111.1" y="124.1">P5</text>
<text x="111.1" y="121.5">P4</text>
<text x="166.4" y="122.8">WM04N50M-CYG</text>
<text x="166.4" y="120.2">Q5</text>
<text x="240" y="120.2">J3</text>
<text x="245.3" y="120.2">J7</text>
<text x="99.6" y="126.6">A1</text>
<text x="99.6" y="129.1">A2</text>
<text x="107.5" y="130.3" transform="rotate(-90 107.5 130.3)">GND</text>
<text x="111.1" y="126.6">P6</text>
<text x="111.1" y="129.1">P7</text>
<text x="88.9" y="137.7">TP2</text>
<text x="166.4" y="135.5">WM04N50M-CYG</text>
<text x="166.4" y="132.9">Q6</text>
<text x="84.7" y="147.4">VCC2_5V</text>
<text x="104" y="146.9">GND2</text>
<text x="166.4" y="148.2">WM04N50M-CYG</text>
<text x="166.4" y="145.6">Q7</text>
<text x="166.4" y="160.9">WM04N50M-CYG</text>
<text x="166.4" y="158.3">Q8</text>
<text x="68.7" y="162.2">JP1</text>
<text x="82.7" y="162.2">JP2</text>
<text x="96.7" y="162.2">JP3</text>
<text x="124.2" y="167.2">RN2</text>
<text x="199.4" y="164.7">FID1</text>
<text x="199.4" y="167.2">Fiducial</text>
<text x="210.8" y="164.7">FID2</text>
<text x="210.8" y="167.2">Fiducial</text>
<text x="223.5" y="164.7">FID3</text>
<text x="223.5" y="167.2">Fiducial</text>
<text x="236.2" y="164.7">FID4</text>
<text x="236.2" y="167.2">Fiducial</text>
<text x="115.4" y="169.8">R_Pack04x1K</text>
<text x="72.3" y="177.4">GND2</text>
<text x="86.3" y="177.4">GND2</text>
<text x="100.2" y="177.4">GND2</text>
<text x="148.5" y="177.4">GND2</text>
<text x="126.7" y="180.7">VCC2_5V</text>
</g>
<g font-size="1.8" fill="#a90000">
<text x="60.9" y="26.4">1</text>
<text x="60.9" y="29">3</text>
<text x="69.8" y="26.4">2</text>
<text x="69.8" y="29">4</text>
<text x="60.9" y="31.5">5</text>
<text x="60.9" y="34">7</text>
<text x="69.8" y="31.5">6</text>
<text x="69.8" y="34">8</text>
<text x="60.3" y="39.1">11</text>
<text x="60.3" y="41.7">13</text>
<text x="60.9" y="36.6">9</text>
<text x="69.2" y="36.6">10</text>
<text x="69.2" y="39.1">12</text>
<text x="69.2" y="41.7">14</text>
<text x="233.6" y="40.4">1</text>
<text x="252.7" y="40.4">1</text>
<text x="60.3" y="44.2">15</text>
<text x="60.3" y="46.7">17</text>
<text x="69.2" y="44.2">16</text>
<text x="69.2" y="46.7">18</text>
<text x="233.6" y="42.9">2</text>
<text x="233.6" y="45.5">3</text>
<text x="252.7" y="42.9">2</text>
<text x="252.7" y="45.5">3</text>
<text x="60.3" y="49.3">19</text>
<text x="60.3" y="51.8">21</text>
<text x="69.2" y="49.3">20</text>
<text x="69.2" y="51.8">22</text>
<text x="233.6" y="48">4</text>
<text x="252.7" y="48">4</text>
<text x="60.3" y="54.4">23</text>
<text x="60.3" y="56.9">25</text>
<text x="60.3" y="59.4">27</text>
<text x="69.2" y="54.4">24</text>
<text x="69.2" y="56.9">26</text>
<text x="69.2" y="59.4">28</text>
<text x="135.6" y="57.9" transform="rotate(-90 135.6 57.9)">5</text>
<text x="138.2" y="57.9" transform="rotate(-90 138.2 57.9)">6</text>
<text x="140.7" y="57.9" transform="rotate(-90 140.7 57.9)">7</text>
<text x="143.3" y="57.9" transform="rotate(-90 143.3 57.9)">8</text>
<text x="60.3" y="62">29</text>
<text x="69.2" y="62">30</text>
<text x="135.6" y="65.5" transform="rotate(-90 135.6 65.5)">4</text>
<text x="138.2" y="65.5" transform="rotate(-90 138.2 65.5)">3</text>
<text x="140.7" y="65.5" transform="rotate(-90 140.7 65.5)">2</text>
<text x="143.3" y="65.5" transform="rotate(-90 143.3 65.5)">1</text>
<text x="233.6" y="64.5">1</text>
<text x="252.7" y="64.5">1</text>
<text x="155.5" y="69.6">1</text>
<text x="162.3" y="66.7" transform="rotate(-90 162.3 66.7)">3</text>
<text x="233.6" y="67.1">2</text>
<text x="233.6" y="69.6">3</text>
<text x="252.7" y="67.1">2</text>
<text x="252.7" y="69.6">3</text>
<text x="162.3" y="74.4" transform="rotate(-90 162.3 74.4)">2</text>
<text x="233.6" y="72.1">4</text>
<text x="252.7" y="72.1">4</text>
<text x="73" y="82.3">3</text>
<text x="85.7" y="82.3">1</text>
<text x="155.5" y="82.3">1</text>
<text x="162.3" y="79.4" transform="rotate(-90 162.3 79.4)">3</text>
<text x="79.8" y="89.6" transform="rotate(-90 79.8 89.6)">2</text>
<text x="162.3" y="87.1" transform="rotate(-90 162.3 87.1)">2</text>
<text x="155.5" y="95">1</text>
<text x="162.3" y="92.1" transform="rotate(-90 162.3 92.1)">3</text>
<text x="162.3" y="99.8" transform="rotate(-90 162.3 99.8)">2</text>
<text x="43.7" y="107.7">1</text>
<text x="61.5" y="107.7">8</text>
<text x="106.4" y="108" transform="rotate(-90 106.4 108)">16</text>
<text x="155.5" y="107.7">1</text>
<text x="162.3" y="104.8" transform="rotate(-90 162.3 104.8)">3</text>
<text x="43.7" y="110.2">2</text>
<text x="43.7" y="112.8">3</text>
<text x="61.5" y="112.8">6</text>
<text x="61.5" y="110.2">7</text>
<text x="96.5" y="110.2">14</text>
<text x="96.5" y="112.8">15</text>
<text x="114.9" y="110.2">4</text>
<text x="114.9" y="112.8">5</text>
<text x="162.3" y="112.5" transform="rotate(-90 162.3 112.5)">2</text>
<text x="43.7" y="115.3">4</text>
<text x="61.5" y="115.3">5</text>
<text x="96.5" y="115.3">13</text>
<text x="114.9" y="115.3">6</text>
<text x="114.9" y="117.9">7</text>
<text x="162.3" y="117.5" transform="rotate(-90 162.3 117.5)">3</text>
<text x="233.6" y="115.3">1</text>
<text x="233.6" y="117.9">2</text>
<text x="252.7" y="115.3">1</text>
<text x="252.7" y="117.9">2</text>
<text x="97.1" y="122.9">1</text>
<text x="97.1" y="125.5">2</text>
<text x="114.3" y="122.9">10</text>
<text x="114.3" y="125.5">11</text>
<text x="114.9" y="120.4">9</text>
<text x="155.5" y="120.4">1</text>
<text x="162.3" y="125.2" transform="rotate(-90 162.3 125.2)">2</text>
<text x="233.6" y="120.4">3</text>
<text x="233.6" y="122.9">4</text>
<text x="252.7" y="120.4">3</text>
<text x="252.7" y="122.9">4</text>
<text x="97.1" y="128">3</text>
<text x="114.3" y="128">12</text>
<text x="162.3" y="130.2" transform="rotate(-90 162.3 130.2)">3</text>
<text x="106.4" y="132.8" transform="rotate(-90 106.4 132.8)">8</text>
<text x="155.5" y="133.1">1</text>
<text x="162.3" y="137.9" transform="rotate(-90 162.3 137.9)">2</text>
<text x="162.3" y="142.9" transform="rotate(-90 162.3 142.9)">3</text>
<text x="155.5" y="145.8">1</text>
<text x="162.3" y="155.6" transform="rotate(-90 162.3 155.6)">3</text>
<text x="162.3" y="150.6" transform="rotate(-90 162.3 150.6)">2</text>
<text x="74.7" y="158.2" transform="rotate(-90 74.7 158.2)">3</text>
<text x="88.6" y="158.2" transform="rotate(-90 88.6 158.2)">3</text>
<text x="102.6" y="158.2" transform="rotate(-90 102.6 158.2)">3</text>
<text x="155.5" y="158.5">1</text>
<text x="74.7" y="165.8" transform="rotate(-90 74.7 165.8)">1</text>
<text x="88.6" y="165.8" transform="rotate(-90 88.6 165.8)">1</text>
<text x="102.6" y="165.8" transform="rotate(-90 102.6 165.8)">1</text>
<text x="130.6" y="164.5" transform="rotate(-90 130.6 164.5)">5</text>
<text x="133.1" y="164.5" transform="rotate(-90 133.1 164.5)">6</text>
<text x="135.6" y="164.5" transform="rotate(-90 135.6 164.5)">7</text>
<text x="138.2" y="164.5" transform="rotate(-90 138.2 164.5)">8</text>
<text x="162.3" y="163.3" transform="rotate(-90 162.3 163.3)">2</text>
<text x="130.6" y="172.2" transform="rotate(-90 130.6 172.2)">4</text>
<text x="133.1" y="172.2" transform="rotate(-90 133.1 172.2)">3</text>
<text x="135.6" y="172.2" transform="rotate(-90 135.6 172.2)">2</text>
<text x="138.2" y="172.2" transform="rotate(-90 138.2 172.2)">1</text>
</g>
<g font-size="1.8" fill="#0f0f0f">
<text x="49.5" y="33.9">IO2</text>
<text x="49.5" y="31.4">IO1</text>
<text x="49.5" y="39">IO4</text>
<text x="49.5" y="41.6">IO5</text>
<text x="49.5" y="36.5">IO3</text>
<text x="78" y="39">IO23</text>
<text x="78" y="41.6">IO25</text>
<text x="78" y="36.5">IO22</text>
<text x="49.5" y="46.6">IO13</text>
<text x="49.5" y="44.1">IO12</text>
<text x="49.5" y="51.7">IO15</text>
<text x="49.5" y="49.2">IO14</text>
<text x="78" y="51.7">IO32</text>
<text x="78" y="49.2">IO27</text>
<text x="49.5" y="59.3">IO18</text>
<text x="49.5" y="56.8">IO17</text>
<text x="49.5" y="54.3">IO16</text>
<text x="78" y="59.3">IO35</text>
<text x="78" y="56.8">IO34</text>
<text x="78" y="54.3">IO33</text>
<text x="49.5" y="61.9">IO19</text>
<text x="31.7" y="112.7">IO22</text>
<text x="31.7" y="110.1">IO21</text>
<text x="88.9" y="125.4">A1</text>
<text x="88.9" y="122.8">A0</text>
<text x="88.9" y="127.9">A2</text>
<text x="76.8" y="161">2 A0</text>
<text x="90.7" y="161">2 A1</text>
<text x="104.7" y="161">2 A2</text>
</g>
<g font-size="1.8" fill="#0000c2">
<text x="277.7" y="54.7" transform="rotate(-90 277.7 54.7)">elektroniki.</text>
<text x="277.7" y="64.5" transform="rotate(-90 277.7 64.5)">Zasilanie</text>
</g>
<text font-size="1.8" fill="#009600" x="184" y="67" transform="rotate(-90 184 67)">1N4148WSGW-DIO</text>
</svg>
